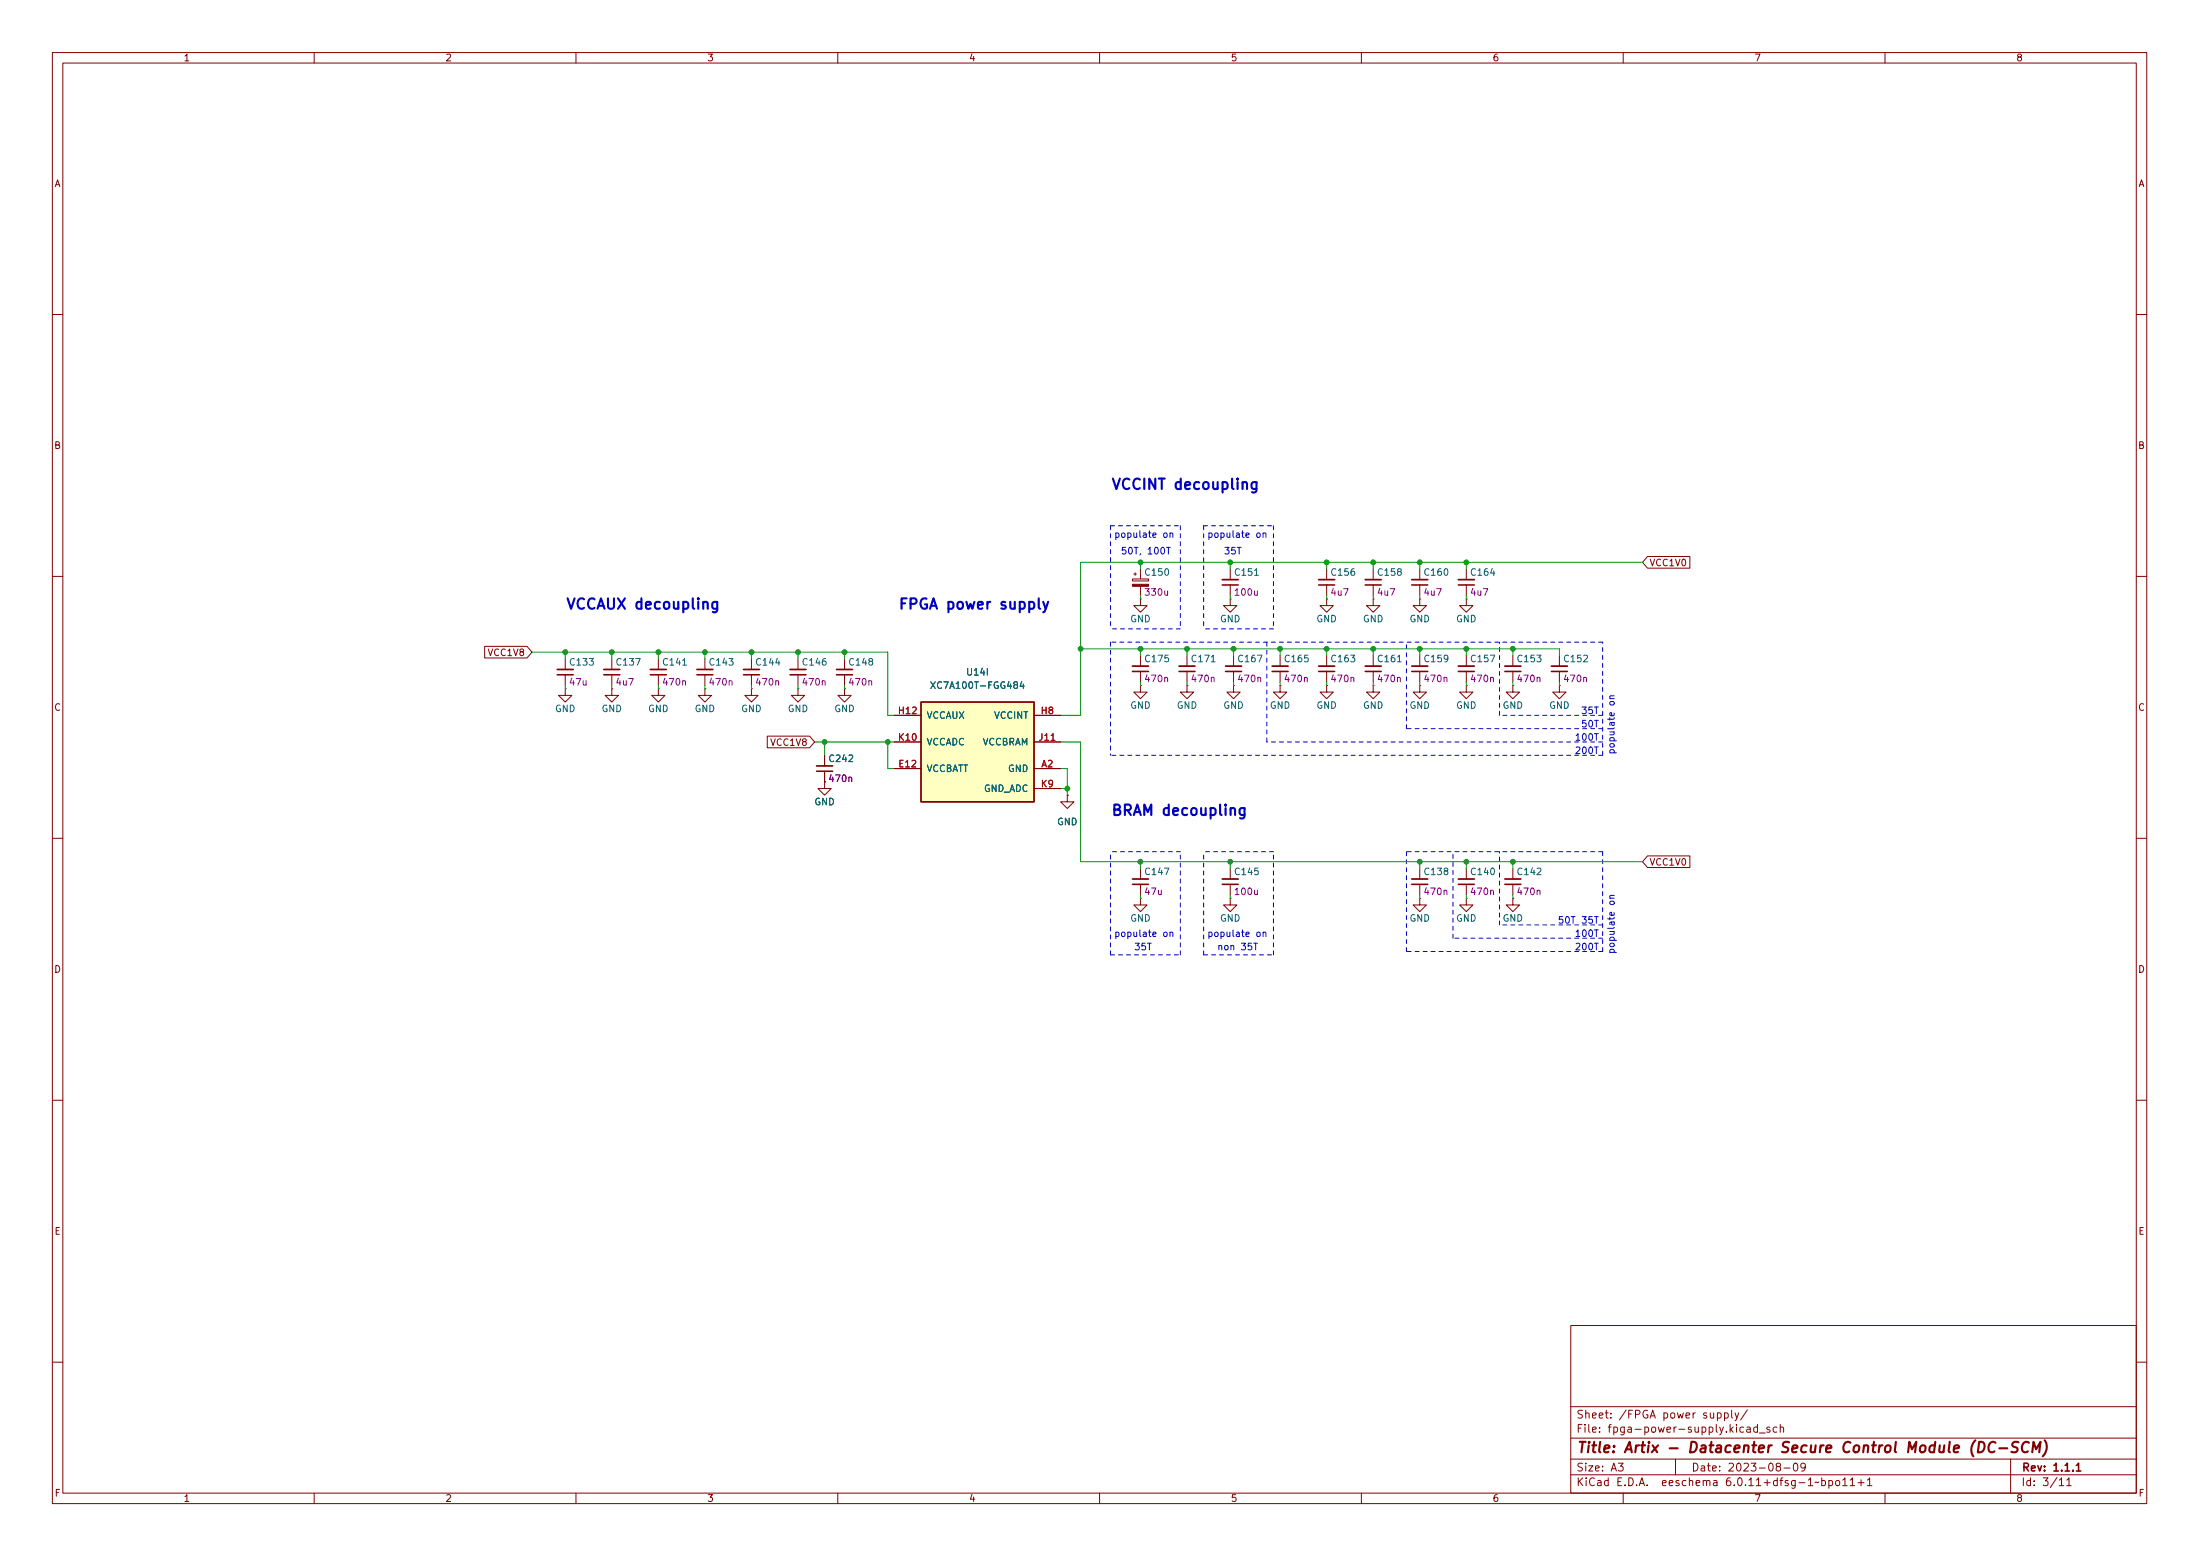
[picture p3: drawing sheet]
<svg xmlns="http://www.w3.org/2000/svg" width="420mm" height="297mm" viewBox="0 0 420 297" stroke-linecap="round" stroke-linejoin="round" font-family="sans-serif">
<g fill="none" stroke="#840000" stroke-width=".19">
<path d="M10 10h400v277h-400zM12 12h396v273h-396zM60 10v2M110 10v2M160 10v2M210 10v2M260 10v2M310 10v2M360 10v2M10 60h2M408 60h2M10 110h2"/>
<path d="M216.3 110.5h3v.4h-3zM216.5 109.6h.5M216.8 109.3v.5M217.8 114.3v1.3h1.3l-1.3 1.3-1.3-1.3h1.3M217.8 114.3h.1M217.8 108.6v1.9M217.8 111.8v1.9M234.9 114.3v1.3h1.3l-1.3 1.3-1.2-1.3h1.2M234.9 114.3h.1M234.9 108.6v2.1M234.9 111.7v2M253.4 114.3v1.3h-1.3l1.3 1.3 1.2-1.3h-1.2"/>
<path d="M253.4 114.3h.1M253.4 108.6v2.1M253.4 111.7v2M262.3 114.3v1.3h-1.3l1.3 1.3 1.2-1.3h-1.2M262.3 114.3h.1M262.3 108.6v2.1M262.3 111.7v2M271.1 114.3v1.3h-1.2l1.2 1.3 1.3-1.3h-1.3M271.1 114.3h.1M271.1 108.6v2.1M271.1 111.7v2M280 114.3v1.3h-1.2l1.2 1.3 1.3-1.3h-1.3"/>
<path d="M280 114.3h.1M280 108.6v2.1M280 111.7v2M314.6 106.2h8.1v2.3h-8.1l-.9-1.1zM408 110h2M92.6 123.4h8l1 1.1-1 1.1h-8zM107.9 131.5v1.3h-1.2l1.2 1.2 1.3-1.2h-1.3M107.9 131.5h.1M107.9 125.8v2M107.9 128.8v2M116.8 131.5v1.3h-1.2l1.2 1.2 1.3-1.2h-1.3M116.8 131.5h.1"/>
<path d="M116.8 125.8v2M116.8 128.8v2M125.7 131.5v1.3h-1.2l1.2 1.2 1.3-1.2h-1.3M125.7 131.5h.1M125.7 125.8v2M125.7 128.8v2M134.6 131.5v1.3h-1.3l1.3 1.2 1.3-1.2h-1.3M134.6 131.5h.1M134.6 125.8v2M134.6 128.8v2M143.5 131.5v1.3h-1.3l1.3 1.2 1.3-1.2h-1.3M143.5 131.5h.1"/>
<path d="M143.5 125.8v2M143.5 128.8v2M152.4 131.5v1.3h-1.3l1.3 1.2 1.3-1.2h-1.3M152.4 131.5h.1M152.4 125.8v2M152.4 128.8v2M161.3 131.5v1.3h-1.3l1.3 1.2 1.3-1.2h-1.3M161.3 131.5h.1M161.3 125.8v2M161.3 128.8v2M170.8 136.6h5.1M197.5 136.6h5.1"/>
<path d="M217.8 130.8v1.3h-1.3l1.3 1.3 1.3-1.3h-1.3M217.8 130.8h.1M217.8 125.1v2.1M217.8 128.2v2M226.7 130.8v1.3h-1.3l1.3 1.3 1.3-1.3h-1.3M226.7 130.8h.1M226.7 125.1v2.1M226.7 128.2v2M235.6 130.8v1.3h-1.3l1.3 1.3 1.3-1.3h-1.3M235.6 130.8h.1M235.6 125.1v2.1M235.6 128.2v2"/>
<path d="M244.5 130.8v1.3h-1.3l1.3 1.3 1.2-1.3h-1.2M244.5 130.8h.1M244.5 125.1v2.1M244.5 128.2v2M253.4 130.8v1.3h-1.3l1.3 1.3 1.2-1.3h-1.2M253.4 130.8h.1M253.4 125.1v2.1M253.4 128.2v2M262.3 130.8v1.3h-1.3l1.3 1.3 1.2-1.3h-1.2M262.3 130.8h.1M262.3 125.1v2.1M262.3 128.2v2"/>
<path d="M271.1 130.8v1.3h-1.2l1.2 1.3 1.3-1.3h-1.3M271.1 130.8h.1M271.1 125.1v2.1M271.1 128.2v2M280 130.8v1.3h-1.2l1.2 1.3 1.3-1.3h-1.3M280 130.8h.1M280 125.1v2.1M280 128.2v2M288.9 130.8v1.3h-1.2l1.2 1.3 1.3-1.3h-1.3M288.9 130.8h.1M288.9 125.1v2.1M288.9 128.2v2"/>
<path d="M297.8 130.8v1.3h-1.3l1.3 1.3 1.3-1.3h-1.3M297.8 130.8h.1M297.8 125.1v2.1M297.8 128.2v2M146.5 140.5h8.1l1 1.1-1 1.2h-8.1zM157.5 149.3v1.2h1.2l-1.2 1.3-1.3-1.3h1.3M157.5 149.3h.1M157.5 144.2v2M157.5 147.2v2.1M170.8 146.7h5.1M170.8 141.6h5.1M197.5 146.7h5.1"/>
<path d="M197.5 141.6h5.1M197.5 150.5h5.1M203.8 151.8v1.3h1.3l-1.3 1.2-1.2-1.2h1.2M203.8 151.8h.1M10 160h2M217.8 171.5v1.3h1.3l-1.3 1.2-1.3-1.2h1.3M217.8 171.5h.1M217.8 165.8v2M217.8 168.8v2.1M234.9 171.5v1.3h1.3l-1.3 1.2-1.2-1.2h1.2M234.9 171.5h.1M234.9 165.8v2"/>
<path d="M234.9 168.8v2.1M271.1 171.5v1.3h-1.2l1.2 1.2 1.3-1.2h-1.3M271.1 171.5h.1M271.1 165.8v2M271.1 168.8v2.1M280 171.5v1.3h-1.2l1.2 1.2 1.3-1.2h-1.3M280 171.5h.1M280 165.8v2M280 168.8v2.1M288.9 171.5v1.3h-1.2l1.2 1.2 1.3-1.2h-1.3M288.9 171.5h.1M288.9 165.8v2"/>
<path d="M288.9 168.8v2.1M314.6 163.4h8.1v2.2h-8.1l-.9-1.1zM408 160h2M10 210h2M408 210h2M300 253h108v32h-108zM10 260h2M300 278.5h108M300 274.5h108M300 268.5h108M305.5 273.3v.1M305.5 272.5v.1"/>
<path d="M307.6 270.6v.1M307.6 269.8v.1M320 278.5v3M333.7 269.1l-1.3 2M335.6 272.5l-.4-.1-.3 .3 .2 .6h.5M335.6 271.9v1.5M336 273.6h1.1M338 272.5l-.4-.1-.2 .2 .1 .2 .5 .2v.3h-.6M339.4 272.5l-.5-.1-.3 .3 .2 .6h.6M340 272.6l.2-.2 .4 .1v.9M340 271.9v1.5M342.7 279.4l.2-.1a.8 .8 0 0 1 .5 .8 .8 .8 0 0 1-.5 .7 1 1 0 0 1-.2-1.4z"/>
<path d="M344.8 280l-.3 .2h-.3l-.3-.2 .2-.6 .4-.1 .2 .2a.99 .99 0 0 1-.3 1.3h-.3M384 278.5v6.5M408 260h2M60 285v2M110 285v2M160 285v2M210 285v2M260 285v2M300 281.5h108M310 285v2M327.3 282.7h.6v.9M327.9 283h-.5a.29 .29 0 0 0-.2 .3 .29 .29 0 0 0 .2 .3l.5-.1"/>
<path d="M340.7 280.2h1.2M351.9 283.6h.9M353.4 282.5l.4-.4v1.5M353.4 283.6h.8M354.9 283h1.1M355.4 282.5v1.1M356.6 282.5l.5-.4v1.5M356.6 283.6h.9M360 285v2M394.7 282.5l.4-.4v1.5M394.7 283.6h.9"/>
</g>
<g fill="none" stroke="#840000" stroke-width=".3">
<path d="M233.4 111.7h3.1M251.8 111.7h3.1M260.7 111.7h3.1M269.6 111.7h3.1M278.5 111.7h3.1M106.4 128.8h3.1M115.3 128.8h3.1M124.2 128.8h3.1M133.1 128.8h3M142 128.8h3M150.9 128.8h3M159.8 128.8h3"/>
<path d="M216.3 128.2h3M225.2 128.2h3M234.1 128.2h3M243 128.2h3M251.8 128.2h3.1M260.7 128.2h3.1M269.6 128.2h3.1M278.5 128.2h3.1M287.4 128.2h3M296.3 128.2h3M156 147.2h3M216.3 168.8h3"/>
<path d="M233.4 168.8h3.1M269.6 168.8h3.1M278.5 168.8h3.1M287.4 168.8h3M396.5 280.8h.9"/>
</g>
<path d="M341.7 275.3a.85 .85 0 0 0-1.1 .1 .45 .45 0 0 0 .2 .8l.6 .2a.51 .51 0 0 1 .1 .5 .51 .51 0 0 1-.4 .3l-.8-.1M353.4 275.4a.88 .88 0 0 0-1 0 .88 .88 0 0 0-.4 1 .69 .69 0 0 0 .4 .8 .69 .69 0 0 0 .8-.1M364.4 277.2l.3-2 .4 1.5 .9-1.5-.3 2M377.3 275a2.35 2.35 0 0 0-.4 3" fill="none" stroke="#840000" stroke-width=".4"/>
<g fill="none" stroke="#840000" stroke-width=".33">
<path d="M233.4 110.7h3.1M251.8 110.7h3.1M260.7 110.7h3.1M269.6 110.7h3.1M278.5 110.7h3.1M106.4 127.8h3.1M115.3 127.8h3.1M124.2 127.8h3.1M133.1 127.8h3M142 127.8h3M150.9 127.8h3M159.8 127.8h3"/>
<path d="M216.3 127.2h3M225.2 127.2h3M234.1 127.2h3M243 127.2h3M251.8 127.2h3.1M260.7 127.2h3.1M269.6 127.2h3.1M278.5 127.2h3.1M287.4 127.2h3M296.3 127.2h3M156 146.2h3M216.3 167.8h3"/>
<path d="M233.4 167.8h3.1M269.6 167.8h3.1M278.5 167.8h3.1M287.4 167.8h3"/>
</g>
<g fill="none" stroke="#006464" stroke-width=".19">
<path d="M239.6 109.8h.7M285 108.5l-.3 .9h.8M121.4 125.7h.9l-.6 1.3M130.4 127h.7M148.5 125.6l-.3 1h.7M193.9 130.7l-.3-.2 .1-.2 .2-.1h.3l.1 .4-.6 .2-.1 .1 .1 .4 .2 .1h.2l.2-.2v-.4l-.2-.1M195.1 130.1l-.3 .9h.8M195.4 130.6v.8M231.3 126.3h.8M240.2 125.1h.8l-.5 1.2M266.9 126.3h.7M284.6 125.1h.9l-.6 1.2"/>
<path d="M222.4 165.7h.8l-.5 1.3"/>
</g>
<g fill="none" stroke="#840084" stroke-width=".19">
<path d="M222.4 112.8l.1 .8h.3l.2-.1M223 112.8v.8M239.6 112.8l.1 .8h.3l.1-.1M240.1 112.8v.8M130.4 130.1l.2-.2 .3 .1v.8M139.3 130.1l.1-.2 .3 .1 .1 .8M148.2 130.1l.1-.2 .3 .1 .1 .8M157 130.1l.2-.2 .3 .1 .1 .8M165.9 130.1l.2-.2 .3 .1 .1 .8M222.4 129.4l.2-.1 .3 .1 .1 .8M231.3 129.4l.2-.1 .3 .1 .1 .8M240.2 129.4l.2-.1 .3 .1 .1 .8"/>
<path d="M249.1 129.4l.2-.1 .3 .1 .1 .8M258 129.4l.2-.1 .3 .1v.8M266.9 129.4l.2-.1 .3 .1v.8M275.8 129.4l.2-.1 .3 .1v.8M284.7 129.4l.2-.1 .3 .1v.8M293.6 129.4l.1-.1 .4 .1v.8M302.5 129.4l.1-.1 .3 .1 .1 .8M162.1 148.5l.2-.1h.3l.1 .8M239.6 169.9l.1 .8 .3 .1 .1-.1M240.1 169.9v.9M275.8 170.1l.2-.2 .3 .1v.8M284.7 170.1l.2-.2 .3 .1v.8"/>
<path d="M293.6 170.1l.1-.2 .4 .1v.8"/>
</g>
<path d="M175.9 134h21.6v19.1h-21.6z" fill="#ffffc2" stroke="#ffffc2" stroke-width=".19"/>
<path d="M175.9 134h21.6v19.1h-21.6z" fill="none" stroke="#840000" stroke-width=".25"/>
<path d="M200.8 141.3h.7" fill="none" stroke="#a90000" stroke-width=".19"/>
<path d="M216.3 111.5h3v.4h-3z" fill="#840000" stroke="#840000" stroke-width=".19"/>
<path d="M220.2 102.2l.6-.2-.1-.2-.3-.1-.2 .2v.6h.5M238 102.2l.6-.2-.1-.2-.4-.1-.1 .2v.6h.5M308.2 136.1l.1 .4-.2 .1h-.6v-.5l.2-.1 .2 .6M220.2 178.4l.6-.2-.1-.2-.3-.1-.2 .2v.6h.5M238 178.4l.6-.2-.1-.2-.4-.1-.1 .2v.6h.5M308.2 174.2l.1 .4-.2 .1h-.6v-.5l.2-.1 .2 .6" fill="none" stroke="#0000c2" stroke-width=".19"/>
<g fill="none" stroke="#0000c2" stroke-width=".19" stroke-dasharray=".8 .8">
<path d="M212.1 100.4h13.3M212.1 100.4v19.7M225.4 100.4v19.7M229.9 100.4v19.7M229.9 100.4h13.3M243.2 100.4v19.7M212.1 122.6v21.6M225.4 120.1h-13.3M243.2 120.1h-13.3M268.6 139.1v-16.5M286.4 136.6v-14M306.1 139.1h-37.5"/>
<path d="M306.1 122.6h-94M306.1 136.6h-19.7M241.9 141.6v-19M306.1 144.2h-94M306.1 141.6h-64.2M306.1 144.2v-21.6M225.4 162.6h-13.3M243.2 162.6h-13.3M268.6 162.6v19M277.5 179.1v-16.5M286.4 176.6v-14M306.1 162.6h-37.5"/>
<path d="M306.1 162.6v19M306.1 176.6h-19.7M306.1 179.1h-28.6M212.1 182.3h13.3M212.1 182.3v-19.7M225.4 182.3v-19.7M229.9 182.3v-19.7M229.9 182.3h13.3M243.2 182.3v-19.7M306.1 181.6h-37.5"/>
</g>
<g fill="none" stroke="#009600" stroke-width=".19">
<path d="M217.8 107.4v1.2M217.8 113.7v.6M234.9 107.4v1.2M234.9 113.7v.6M253.4 107.4v1.2M253.4 113.7v.6M262.3 107.4v1.2M262.3 113.7v.6M271.1 107.4v1.2M271.1 113.7v.6M280 107.4v1.2M280 113.7v.6"/>
<path d="M313.7 107.4h-107.3v29.2h-3.8M101.6 124.5h67.9v12.1h1.3M107.9 124.5v1.3M107.9 130.8v.7M116.8 124.5v1.3M116.8 130.8v.7M125.7 124.5v1.3M125.7 130.8v.7M134.6 124.5v1.3M134.6 130.8v.7M143.5 124.5v1.3M143.5 130.8v.7"/>
<path d="M152.4 124.5v1.3M152.4 130.8v.7M161.3 124.5v1.3M161.3 130.8v.7M206.4 123.9h91.4v1.2M217.8 123.9v1.2M217.8 130.2v.6M226.7 123.9v1.2M226.7 130.2v.6M235.6 123.9v1.2M235.6 130.2v.6M244.5 123.9v1.2"/>
<path d="M244.5 130.2v.6M253.4 123.9v1.2M253.4 130.2v.6M262.3 123.9v1.2M262.3 130.2v.6M271.1 123.9v1.2M271.1 130.2v.6M280 123.9v1.2M280 130.2v.6M288.9 123.9v1.2M288.9 130.2v.6M297.8 130.2v.6"/>
<path d="M155.6 141.6h15.2M157.5 141.6v2.6M169.5 141.6v5.1h1.3M202.6 141.6h3.8v22.9h107.3M202.6 146.7h1.2v5.1M202.6 150.5h1.2M217.8 164.5v1.3M217.8 170.9v.6M234.9 164.5v1.3M234.9 170.9v.6M271.1 164.5v1.3M271.1 170.9v.6"/>
<path d="M280 164.5v1.3M280 170.9v.6M288.9 164.5v1.3M288.9 170.9v.6"/>
</g>
<g fill="#009600" stroke="#009600" stroke-width=".19">
<circle cx="271.1" cy="123.9" r=".46"/>
<circle cx="271.1" cy="107.4" r=".46"/>
<circle cx="280" cy="123.9" r=".46"/>
<circle cx="288.9" cy="123.9" r=".46"/>
<circle cx="280" cy="107.4" r=".46"/>
<circle cx="217.8" cy="123.9" r=".46"/>
<circle cx="217.8" cy="164.5" r=".46"/>
<circle cx="234.9" cy="164.5" r=".46"/>
<circle cx="203.8" cy="150.5" r=".46"/>
<circle cx="262.3" cy="107.4" r=".46"/>
<circle cx="253.4" cy="107.4" r=".46"/>
<circle cx="244.5" cy="123.9" r=".46"/>
<circle cx="226.7" cy="123.9" r=".46"/>
<circle cx="217.8" cy="107.4" r=".46"/>
<circle cx="234.9" cy="107.4" r=".46"/>
<circle cx="235.6" cy="123.9" r=".46"/>
<circle cx="271.1" cy="164.5" r=".46"/>
<circle cx="280" cy="164.5" r=".46"/>
<circle cx="288.9" cy="164.5" r=".46"/>
<circle cx="253.4" cy="123.9" r=".46"/>
<circle cx="262.3" cy="123.9" r=".46"/>
<circle cx="143.5" cy="124.5" r=".46"/>
<circle cx="134.6" cy="124.5" r=".46"/>
<circle cx="116.8" cy="124.5" r=".46"/>
<circle cx="125.7" cy="124.5" r=".46"/>
<circle cx="107.9" cy="124.5" r=".46"/>
<circle cx="152.4" cy="124.5" r=".46"/>
<circle cx="206.4" cy="123.9" r=".46"/>
<circle cx="169.5" cy="141.6" r=".46"/>
<circle cx="161.3" cy="124.5" r=".46"/>
<circle cx="157.5" cy="141.6" r=".46"/>
</g>
<g font-size="2.8" fill="#0000c2">
<text x="212.1" y="93.5">VCCINT decoupling</text>
<text x="107.9" y="116.3">VCCAUX decoupling</text>
<text x="171.4" y="116.3">FPGA power</text>
<text x="191.4" y="116.3">supply</text>
<text x="212.1" y="155.7">BRAM decoupling</text>
</g>
<g font-size="2.8" fill="#840000">
<text x="301" y="277.9">Title:</text>
<text x="310.2" y="277.9">Artix</text>
<text x="318.8" y="277.9">-</text>
<text x="323.2" y="277.9">Datacenter</text>
<text x="341.3" y="277.9">Secure</text>
<text x="353.3" y="277.9">Control</text>
<text x="366.1" y="277.9">Module</text>
<text x="378.5" y="277.9">(DC-SCM)</text>
</g>
<g font-size="2.1" fill="#840000">
<text x="301" y="273.9">File:</text>
<text x="301" y="271.2">Sheet:</text>
<text x="307.4" y="273.9">fpga-power-supply.kicad_sch</text>
<text x="309.2" y="271.2">/FPGA</text>
<text x="317.6" y="271.2">power</text>
<text x="325.4" y="271.2">supply/</text>
<text x="301" y="281.3">Size:</text>
<text x="307.6" y="281.3">A3</text>
<text x="323" y="281.3">Date:</text>
<text x="330" y="281.3">2023-08-09</text>
<text x="386" y="281.3">Rev:</text>
<text x="392.1" y="281.3">1.1.1</text>
<text x="301" y="284.1">KiCad</text>
<text x="308.7" y="284.1">E.D.A.</text>
<text x="317.6" y="284.1">eeschema</text>
<text x="330" y="284.1">6.0.11+dfsg-1~bpo11+1</text>
<text x="386" y="284.1">Id:</text>
<text x="390.1" y="284.1">3/11</text>
</g>
<g font-size="1.8" fill="#840000">
<text x="35" y="12.1">1</text>
<text x="85" y="12.1">2</text>
<text x="135" y="12.1">3</text>
<text x="185" y="12.1">4</text>
<text x="235" y="12.1">5</text>
<text x="285" y="12.1">6</text>
<text x="335" y="12.1">7</text>
<text x="385" y="12.1">8</text>
<text x="10.4" y="36.1">A</text>
<text x="408.4" y="36.1">A</text>
<text x="10.3" y="86.1">B</text>
<text x="408.3" y="86.1">B</text>
<text x="315" y="108.5">VCC1V0</text>
<text x="93" y="125.6">VCC1V8</text>
<text x="10.3" y="136.1">C</text>
<text x="408.3" y="136.1">C</text>
<text x="147" y="142.8">VCC1V8</text>
<text x="315" y="165.6">VCC1V0</text>
<text x="10.3" y="186.1">D</text>
<text x="408.3" y="186.1">D</text>
<text x="10.3" y="236.1">E</text>
<text x="408.3" y="236.1">E</text>
<text x="10.4" y="286.1">F</text>
<text x="35" y="287.1">1</text>
<text x="85" y="287.1">2</text>
<text x="135" y="287.1">3</text>
<text x="185" y="287.1">4</text>
<text x="235" y="287.1">5</text>
<text x="285" y="287.1">6</text>
<text x="335" y="287.1">7</text>
<text x="385" y="287.1">8</text>
<text x="408.4" y="286.1">F</text>
</g>
<g font-size="1.8" fill="#0000c2">
<text x="212.7" y="102.6">populate</text>
<text x="214" y="105.8">50T,</text>
<text x="219.1" y="105.8">100T</text>
<text x="222.1" y="102.6">on</text>
<text x="230.5" y="102.6">populate</text>
<text x="233.7" y="105.8">35T</text>
<text x="239.8" y="102.6">on</text>
<text x="301.9" y="136.3">35T</text>
<text x="308.3" y="134.7" transform="rotate(-90 308.3 134.7)">on</text>
<text x="300.7" y="141.4">100T</text>
<text x="300.7" y="143.9">200T</text>
<text x="301.9" y="138.8">50T</text>
<text x="308.3" y="144.1" transform="rotate(-90 308.3 144.1)">populate</text>
<text x="308.3" y="172.8" transform="rotate(-90 308.3 172.8)">on</text>
<text x="212.7" y="178.8">populate</text>
<text x="222.1" y="178.8">on</text>
<text x="230.5" y="178.8">populate</text>
<text x="239.8" y="178.8">on</text>
<text x="297.5" y="176.3">50T</text>
<text x="300.7" y="178.8">100T</text>
<text x="301.9" y="176.3">35T</text>
<text x="216.5" y="181.4">35T</text>
<text x="232.4" y="181.4">non</text>
<text x="237" y="181.4">35T</text>
<text x="300.7" y="181.4">200T</text>
<text x="308.3" y="182.2" transform="rotate(-90 308.3 182.2)">populate</text>
</g>
<g font-size="1.8" fill="#006464">
<text x="218.4" y="110.3">C150</text>
<text x="235.6" y="110.3">C151</text>
<text x="254" y="110.3">C156</text>
<text x="262.9" y="110.3">C158</text>
<text x="271.8" y="110.3">C160</text>
<text x="280.7" y="110.3">C164</text>
<text x="215.8" y="119.2">GND</text>
<text x="232.9" y="119.2">GND</text>
<text x="251.4" y="119.2">GND</text>
<text x="260.2" y="119.2">GND</text>
<text x="269.1" y="119.2">GND</text>
<text x="278" y="119.2">GND</text>
<text x="108.6" y="127.4">C133</text>
<text x="117.5" y="127.4">C137</text>
<text x="126.4" y="127.4">C141</text>
<text x="135.3" y="127.4">C143</text>
<text x="144.1" y="127.4">C144</text>
<text x="153" y="127.4">C146</text>
<text x="161.9" y="127.4">C148</text>
<text x="177.5" y="131.9">XC7A100T-FGG484</text>
<text x="184.4" y="129.3">U14I</text>
<text x="218.4" y="126.8">C175</text>
<text x="227.3" y="126.8">C171</text>
<text x="236.2" y="126.8">C167</text>
<text x="245.1" y="126.8">C165</text>
<text x="254" y="126.8">C163</text>
<text x="262.9" y="126.8">C161</text>
<text x="271.8" y="126.8">C159</text>
<text x="280.7" y="126.8">C157</text>
<text x="289.6" y="126.8">C153</text>
<text x="298.5" y="126.8">C152</text>
<text x="105.9" y="136.3">GND</text>
<text x="114.8" y="136.3">GND</text>
<text x="123.7" y="136.3">GND</text>
<text x="132.6" y="136.3">GND</text>
<text x="141.5" y="136.3">GND</text>
<text x="150.4" y="136.3">GND</text>
<text x="159.3" y="136.3">GND</text>
<text x="176.9" y="137.6">VCCAUX</text>
<text x="189.8" y="137.6">VCCINT</text>
<text x="215.8" y="135.7">GND</text>
<text x="224.7" y="135.7">GND</text>
<text x="233.6" y="135.7">GND</text>
<text x="242.5" y="135.7">GND</text>
<text x="251.4" y="135.7">GND</text>
<text x="260.2" y="135.7">GND</text>
<text x="269.1" y="135.7">GND</text>
<text x="278" y="135.7">GND</text>
<text x="286.9" y="135.7">GND</text>
<text x="295.8" y="135.7">GND</text>
<text x="176.9" y="142.7">VCCADC</text>
<text x="187.6" y="142.7">VCCBRAM</text>
<text x="158.1" y="145.8">C242</text>
<text x="176.9" y="147.7">VCCBATT</text>
<text x="192.4" y="147.7">GND</text>
<text x="155.5" y="154.1">GND</text>
<text x="187.9" y="151.6">GND_ADC</text>
<text x="201.8" y="157.9">GND</text>
<text x="218.4" y="167.4">C147</text>
<text x="235.6" y="167.4">C145</text>
<text x="271.8" y="167.4">C138</text>
<text x="280.7" y="167.4">C140</text>
<text x="289.6" y="167.4">C142</text>
<text x="215.8" y="176.3">GND</text>
<text x="232.9" y="176.3">GND</text>
<text x="269.1" y="176.3">GND</text>
<text x="278" y="176.3">GND</text>
<text x="286.9" y="176.3">GND</text>
</g>
<g font-size="1.8" fill="#840084">
<text x="218.4" y="114.1">330u</text>
<text x="235.6" y="114.1">100u</text>
<text x="254" y="114.1">4u7</text>
<text x="262.9" y="114.1">4u7</text>
<text x="271.8" y="114.1">4u7</text>
<text x="280.7" y="114.1">4u7</text>
<text x="108.6" y="131.2">47u</text>
<text x="117.5" y="131.2">4u7</text>
<text x="126.4" y="131.2">470n</text>
<text x="135.3" y="131.2">470n</text>
<text x="144.1" y="131.2">470n</text>
<text x="153" y="131.2">470n</text>
<text x="161.9" y="131.2">470n</text>
<text x="218.4" y="130.6">470n</text>
<text x="227.3" y="130.6">470n</text>
<text x="236.2" y="130.6">470n</text>
<text x="245.1" y="130.6">470n</text>
<text x="254" y="130.6">470n</text>
<text x="262.9" y="130.6">470n</text>
<text x="271.8" y="130.6">470n</text>
<text x="280.7" y="130.6">470n</text>
<text x="289.6" y="130.6">470n</text>
<text x="298.4" y="130.6">470n</text>
<text x="158.1" y="149.6">470n</text>
<text x="218.4" y="171.2">47u</text>
<text x="235.6" y="171.2">100u</text>
<text x="271.8" y="171.2">470n</text>
<text x="280.7" y="171.2">470n</text>
<text x="289.6" y="171.2">470n</text>
</g>
<g font-size="1.8" fill="#a90000">
<text x="171.4" y="136.3">H12</text>
<text x="198.7" y="136.3">H8</text>
<text x="171.4" y="141.4">K10</text>
<text x="198.3" y="141.4">J11</text>
<text x="171.5" y="146.5">E12</text>
<text x="198.8" y="146.5">A2</text>
<text x="198.7" y="150.3">K9</text>
</g>
</svg>
